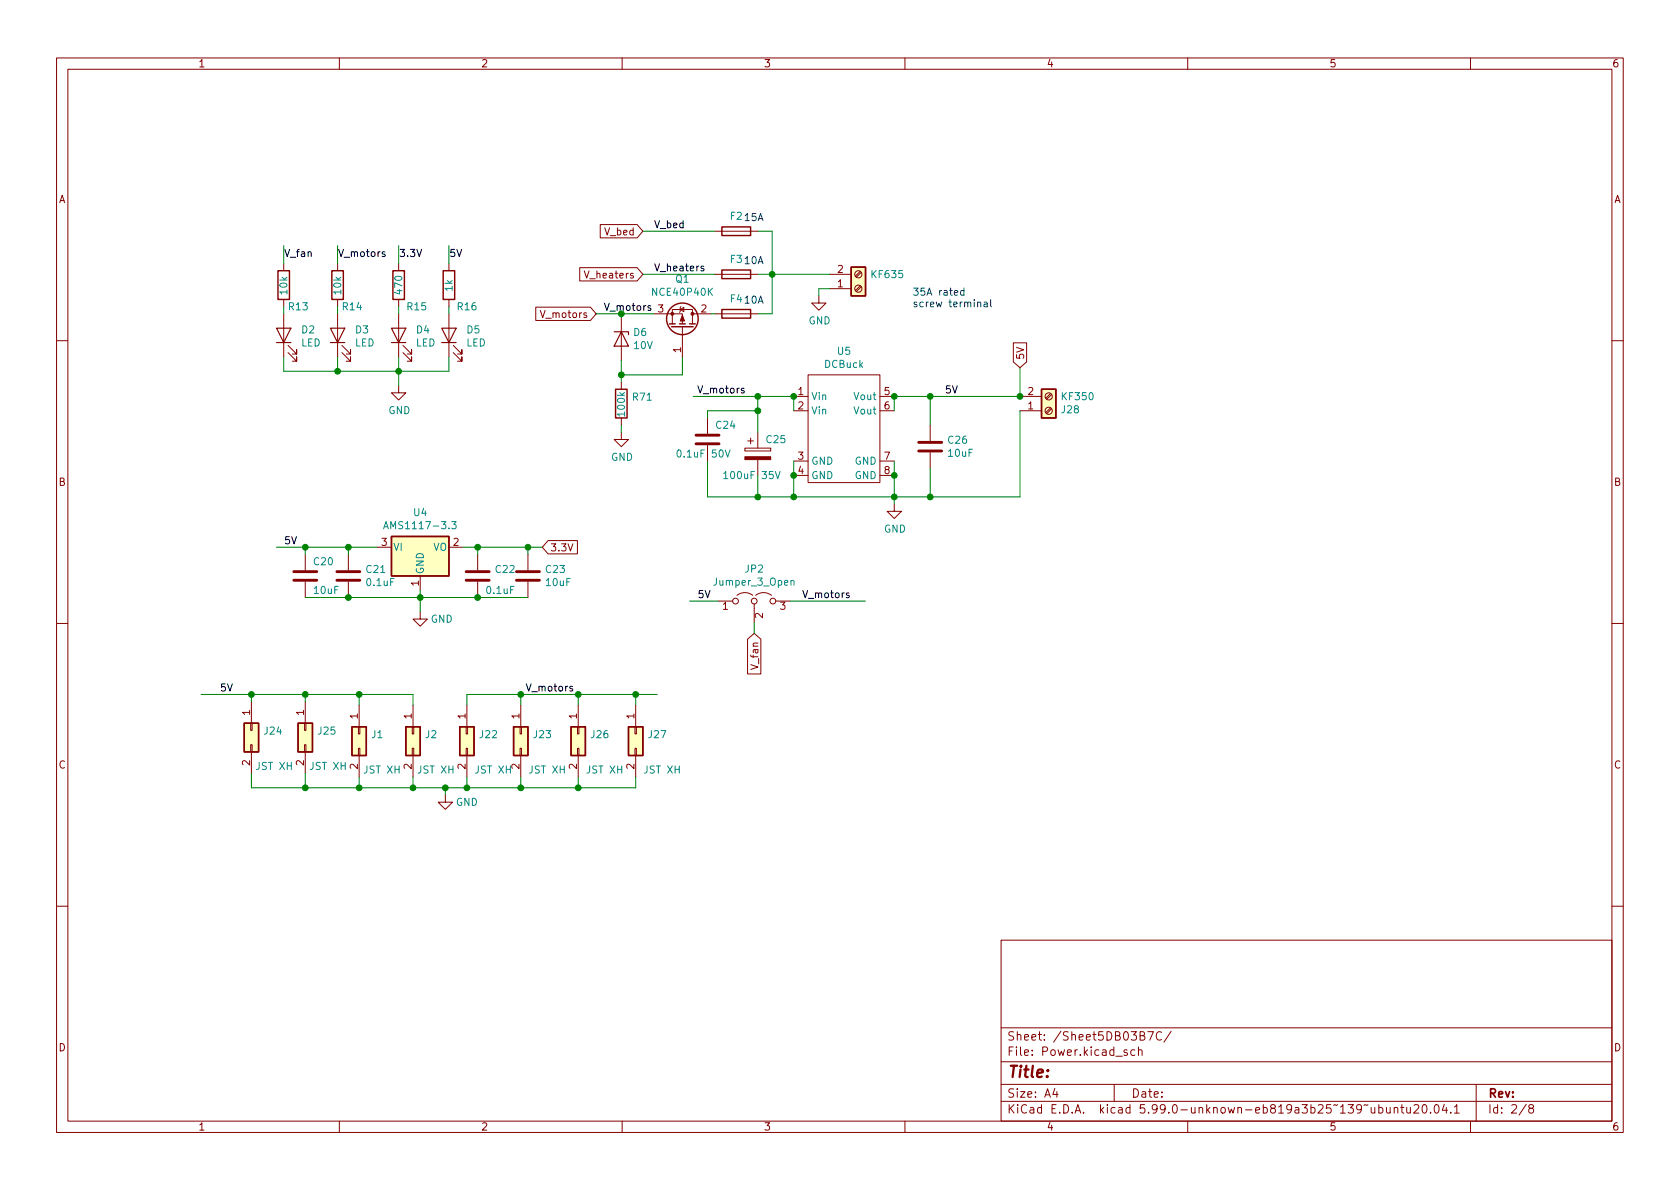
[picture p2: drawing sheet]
<svg xmlns="http://www.w3.org/2000/svg" width="297mm" height="210mm" viewBox="0 0 297 210" stroke-linecap="round" stroke-linejoin="round" font-family="sans-serif">
<g fill="none" stroke="#840000" stroke-width=".18">
<path d="M10 10.2h277v190.1h-277zM12 12.2h273v186.1h-273zM60 10.2v2M110 10.2v2M160 10.2v2M210 10.2v2M260 10.2v2M106.1 39.7h6.5l1.1 1.2-1.1 1.2h-6.5zM50.2 46.6v1.3M50.2 53v1.2M50.2 55.5v7.6M59.7 46.6v1.3"/>
<path d="M59.7 53v1.2M59.7 55.5v7.6M70.5 46.6v1.3M70.5 53v1.2M70.5 55.5v7.6M79.4 46.6v1.3M79.4 53v1.2M79.4 55.5v7.6M94.7 54.3h9.7l1 1.2-1 1.2h-9.7zM102.5 47.3h10.1l1.1 1.2-1.1 1.2h-10.1zM109.9 56.1v7.6M115.6 55.5h5v1.8"/>
<path d="M118.9 57.3v-2.6h3.5v2.6M120.3 54.7l.6-.3v.7zM120.4 54.2l-.1 .2v.7l-.2 .1M120.6 57.8v5.3M122.4 55.5h3.3M126.4 55.5h7.6M126.4 48.5h7.6M126.4 40.9h7.6M144.8 52.3v1.3h1.2l-1.2 1.3-1.3-1.3h1.3M146.7 48.5h3.8M146.7 51h3.8M152.1 48l-.9 .8"/>
<path d="M152.1 50.5l-.9 .9M152.3 48.2l-.9 .8M152.3 50.7l-.9 .9M10 60.2h2M50.9 62.4l1.6 1.5v-.8v.8h-.8M50.9 61.1l1.6 1.5v-.8v.8h-.8M60.5 62.4l1.5 1.5v-.8v.8h-.8M60.5 61.1l1.5 1.5v-.8v.8h-.8M70.5 68.2v1.3h1.3l-1.3 1.2-1.3-1.2h1.3M71.2 62.4l1.6 1.5v-.8v.8h-.8M71.2 61.1l1.6 1.5v-.8v.8h-.8M80.1 62.4l1.6 1.5v-.8v.8h-.8"/>
<path d="M80.1 61.1l1.6 1.5v-.8v.8h-.8M109.9 76.4v1.3h1.2l-1.2 1.3-1.3-1.3h1.3M109.9 67.6v1.2M109.9 73.9v1.3M125.1 73.9v2.8M125.1 78.7v2.8M131.7 79.2h4.6v.6h-4.6zM132.2 78h1M132.7 77.5v1M134 76.4v2.8M140.3 70.1h2.6M140.3 72.6h2.6"/>
<path d="M142.9 66.3h12.7v19h-12.7zM155.6 70.1h2.5M155.6 72.6h2.5M164.5 75.2v2.8M179.2 60.6h2.3v3.4l-1.2 1-1.1-1zM180.3 70.1h3.8M180.3 72.6h3.8M185.8 69.6l-.9 .8M185.8 72.1l-.9 .9M185.9 69.8l-.8 .8M185.9 72.3l-.8 .8M285 60.2h2"/>
<path d="M54 98v2.8M61.6 98v2.8M66.7 96.8h2.5M79.4 96.8h2.5M84.5 98v2.8M93.3 98v2.8M96.9 95.6h5.2v2.3h-5.2l-1-1.1zM134 81.3v2.8M140.3 81.5h2.6M140.3 84.1h2.6M155.6 81.5h2.5M155.6 84.1h2.5"/>
<path d="M158.1 89.1v1.3h1.3l-1.3 1.3-1.3-1.3h1.3M164.5 80v2.8M10 110.2h2M54 102.9v2.8M61.6 102.9v2.8M74.3 108.2v1.3h1.3l-1.3 1.2-1.3-1.2h1.3M74.3 101.8v2.6M84.5 102.9v2.8M93.3 102.9v2.8M127 106.3h2.5M130.3 105.3a2.26 2.26 0 0 1 2.8 0M132.2 113l1.1-1 1.2 1v6.2h-2.3z"/>
<path d="M133.3 106.8v3.3M133.6 105.3a2.26 2.26 0 0 1 2.8 0M137.2 106.3h2.5M285 110.2h2M44.3 127.9h.3v1.3h-.3zM44.3 131.7h.3v1.3h-.3zM44.4 124.1v3.8M44.4 133v3.8M53.8 127.9h.3v1.3h-.3zM53.8 131.7h.3v1.3h-.3zM54 124.1v3.8M54 133v3.8"/>
<path d="M63.4 128.5h.2v1.3h-.2zM63.4 132.3h.2v1.3h-.2zM63.5 124.7v3.8M63.5 133.6v3.8M72.9 128.5h.3v1.3h-.3zM72.9 132.3h.3v1.3h-.3zM73 124.7v3.8M73 133.6v3.8M82.4 128.5h.3v1.3h-.3zM82.4 132.3h.3v1.3h-.3zM82.5 124.7v3.8M82.5 133.6v3.8"/>
<path d="M91.9 128.5h.3v1.3h-.3zM91.9 132.3h.3v1.3h-.3zM92.1 124.7v3.8M92.1 133.6v3.8M102.1 128.5h.3v1.3h-.3zM102.1 132.3h.3v1.3h-.3zM102.2 124.7v3.8M102.2 133.6v3.8M112.3 128.5h.2v1.3h-.2zM112.3 132.3h.2v1.3h-.2zM112.4 124.7v3.8M112.4 133.6v3.8"/>
<path d="M78.7 140.6v1.3h1.3l-1.3 1.2-1.2-1.2h1.2M10 160.2h2M177 166.3h108v32h-108zM285 160.2h2M60 198.3v2M110 198.3v2M160 198.3v2M177 194.8h108M177 191.8h108M177 187.8h108M177 181.8h108M186.5 192.5l-.4 1h1"/>
<path d="M186.9 193v1M197 191.8v3M199.3 185.7l-.4-.1-.2 .2 .1 .3 .5 .1v.4h-.6M200.6 185.7l-.4-.1-.3 .3v.4l.2 .3h.5M201.3 185.8l.2-.2 .4 .1v.9M201.3 185.1v1.5M202.9 182.4h1l-.6 1.5M205.4 182.6a.6 .6 0 0 0-.8 0 .6 .6 0 0 0-.2 .7 .56 .56 0 0 0 .3 .6 .56 .56 0 0 0 .7-.1M207.1 182.4l-1.3 1.9M210 198.3v2M243.8 195.9l.4-.1 .3 .3v.4l-.1 .3h-.6M243.8 195.3v1.5"/>
<path d="M245.1 195.8l.1 1h.4l.2-.1M245.8 195.8v1M246.5 196l.2-.2 .4 .1v.9M246.5 195.8v1M247.6 195.8h.6M247.9 195.3v1.3l.3 .2M248.7 195.8l.1 1h.3l.3-.1M249.4 195.8v1M250 195.5l.6-.2 .2 .2 .1 .3-1 1h1M251.6 195.4l.2-.1a.81 .81 0 0 1 .6 .7 .81 .81 0 0 1-.3 .8h-.2a.81 .81 0 0 1-.5-.6 .81 .81 0 0 1 .2-.8zM252.9 196.7v.1M253.8 195.4l.1-.1a.81 .81 0 0 1 .6 .7 .81 .81 0 0 1-.3 .8h-.1a.81 .81 0 0 1-.6-.6 .81 .81 0 0 1 .3-.8z"/>
<path d="M255.4 195.3l-.4 1h.9M255.7 195.8v1M256.5 196.7v.1M257.1 195.8l.5-.5v1.5M257.1 196.8h.9M260 198.3v2M261 191.8v6.5M269.9 195.3l-1.3 1.9M270.6 196l-.3-.3 .1-.2 .2-.2 .4 .1 .2 .2-.1 .2-.7 .2-.1 .3v.2l.3 .3h.4l.2-.3-.1-.4-.2-.1"/>
<circle cx="151.8" cy="51" r=".63"/>
<circle cx="151.8" cy="48.5" r=".63"/>
<circle cx="185.4" cy="70.1" r=".63"/>
<circle cx="185.4" cy="72.6" r=".63"/>
<circle cx="130" cy="106.3" r=".51"/>
<circle cx="133.4" cy="106.3" r=".51"/>
<circle cx="136.7" cy="106.3" r=".51"/>
</g>
<path d="M48.9 58h2.5l-1.2 2.6zM58.4 58h2.6l-1.3 2.6zM69.2 58h2.6l-1.3 2.6zM78.1 58h2.5l-1.2 2.6zM108.6 58.7h2.5v.5M109.9 58.7l1.2 2.5h-2.5zM48.9 60.6h2.5M58.4 60.6h2.6M69.2 60.6h2.6M78.1 60.6h2.5" fill="none" stroke="#840000" stroke-width=".2"/>
<g fill="none" stroke="#840000" stroke-width=".25">
<path d="M49.1 47.9h2.1v5.1h-2.1zM58.7 47.9h2v5.1h-2zM69.5 47.9h2v5.1h-2zM78.4 47.9h2v5.1h-2zM118.4 57.3h1M118.7 57.8h3.9M120.1 57.3h1.1M121.9 57.3h1M127.6 54.7h5.1v1.6h-5.1zM127.6 47.7h5.1v1.6h-5.1zM127.6 40.1h5.1v1.6h-5.1zM150.5 47.2h2.5v5.1h-2.5z"/>
<path d="M108.8 68.8h2.1v5.1h-2.1zM184.1 68.8h2.6v5.1h-2.6zM69.2 94.9h10.2v6.9h-10.2zM43.2 127.9h2.5v5.1h-2.5zM52.7 127.9h2.5v5.1h-2.5zM62.2 128.5h2.6v5.1h-2.6zM71.8 128.5h2.5v5.1h-2.5zM81.3 128.5h2.5v5.1h-2.5zM90.8 128.5h2.5v5.1h-2.5zM101 128.5h2.5v5.1h-2.5zM111.1 128.5h2.6v5.1h-2.6z"/>
<circle cx="120.6" cy="56.4" r="2.79"/>
</g>
<g fill="#ffffc2" stroke="#ffffc2" stroke-width=".18">
<path d="M52.7 127.9h2.5v5.1h-2.5z"/>
<path d="M43.2 127.9h2.5v5.1h-2.5z"/>
<path d="M62.2 128.5h2.6v5.1h-2.6z"/>
<path d="M71.8 128.5h2.5v5.1h-2.5z"/>
<path d="M69.2 94.9h10.2v6.9h-10.2z"/>
<path d="M81.3 128.5h2.5v5.1h-2.5z"/>
<path d="M150.5 47.2h2.5v5.1h-2.5z"/>
<path d="M90.8 128.5h2.5v5.1h-2.5z"/>
<path d="M184.1 68.8h2.6v5.1h-2.6z"/>
<path d="M111.1 128.5h2.6v5.1h-2.6z"/>
<path d="M101 128.5h2.5v5.1h-2.5z"/>
</g>
<path d="M123.1 78.5h4M123.1 77h4M162.4 79.8h4.1M162.4 78.2h4.1M51.9 102.6h4.1M51.9 101.1h4.1M59.6 102.6h4M59.6 101.1h4M82.4 102.6h4.1M82.4 101.1h4.1M91.3 102.6h4.1M91.3 101.1h4.1" fill="none" stroke="#840000" stroke-width=".51"/>
<g fill="#840000" stroke="#840000" stroke-width=".18">
<path d="M120.6 55.7l.4 1.1h-.7z"/>
<path d="M131.7 80.8h4.6v.5h-4.6z"/>
<circle cx="118.9" cy="55.5" r=".25"/>
<circle cx="122.4" cy="55.5" r=".25"/>
</g>
<path d="M128.2 79.6l.5 1.2 .4-1.2M67.8 93.5l.4-1.3 .5 1.3M67.9 93.1h.6M79.9 92.2h.7l-.4 .5 .4 .1v.6l-.2 .1-.5-.1M128 83.7l.3-.3v1.2M128 84.6h.7M137.1 83.4l.4 1.2 .4-1.2M139.9 102.8l.1-.2 .3 .1 .1 .8" fill="none" stroke="#008484" stroke-width=".18"/>
<path d="M68.1 44.6l-.4-.1-.1 .2v.2l.5 .1v.3h-.5M115 54.1l-.3-.1-.1 .2v.2l.4 .1v.3h-.4M124.4 47.1h-.3l-.2 .1 .1 .2 .4 .1v.3h-.5M131.6 68.7h-.4l-.1 .1v.2l.5 .1v.3h-.5" fill="none" stroke="#000" stroke-width=".18"/>
<path d="M170.4 51.4h-.3l-.3 .2 .2 .6h.4M170.4 50.9v1.3M172.9 53.5l.1-.1 .3 .1 .1 .8M174 53.5h.5l.1 .8M174.6 53.7l-.5 .1-.2 .2 .2 .3 .5-.1M175.2 53v1.1l.1 .2" fill="none" stroke="#0000c2" stroke-width=".18"/>
<g fill="none" stroke="#008400" stroke-width=".18">
<path d="M50.2 43.4v3.2M50.2 54.2v1.3M59.7 43.4v3.2M59.7 54.2v1.3M70.5 43.4v3.2M70.5 54.2v1.3M79.4 43.4v3.2M79.4 54.2v1.3M105.4 55.5h10.2M109.9 55.5v.6M113.7 48.5h12.7M113.7 40.9h12.7"/>
<path d="M125.7 55.5h.7M134 40.9h2.5v14.6h-2.5M134 48.5h12.7M146.7 51h-1.9v1.3M50.2 63.1v2.6h29.2v-2.6M59.7 63.1v2.6M70.5 63.1v5.1M109.9 63.7v3.9M109.9 75.2v1.2M120.6 63.1v3.2h-10.7M122.6 70.1h17.7v2.5M134 72.6h-8.9v1.3"/>
<path d="M134 70.1v6.3M164.5 70.1v5.1M180.3 72.6v15.3h-55.2v-6.4M180.3 65v5.1h-22.2v2.5M48.9 96.8h17.8M54 96.8v1.2M61.6 96.8v1.2M81.9 96.8h14M84.5 96.8v1.2M93.3 96.8v1.2M134 84.1v3.8M140.3 81.5v6.4"/>
<path d="M158.1 81.5v7.6M164.5 82.8v5.1M54 105.7h39.3M74.3 104.4v3.8M121.9 106.3h5.1M133.3 110.1v1.9M139.7 106.3h13.3M35.6 122.8h37.4v1.9M44.4 136.8v2.5h68v-1.9M44.4 122.8v1.3M54 122.8v1.3M54 136.8v2.5"/>
<path d="M63.5 122.8v1.9M63.5 137.4v1.9M73 137.4v1.9M78.7 139.3v1.3M82.5 137.4v1.9M92.1 122.8v1.9M92.1 137.4v1.9M102.2 122.8v1.9M102.2 137.4v1.9M112.4 122.8v1.9M116.2 122.8h-33.7v1.9"/>
</g>
<g fill="#008400" stroke="#008400" stroke-width=".18">
<circle cx="73" cy="139.3" r=".51"/>
<circle cx="78.7" cy="139.3" r=".51"/>
<circle cx="82.6" cy="139.3" r=".51"/>
<circle cx="92.1" cy="122.8" r=".51"/>
<circle cx="92.1" cy="139.3" r=".51"/>
<circle cx="102.2" cy="139.3" r=".51"/>
<circle cx="102.2" cy="122.8" r=".51"/>
<circle cx="112.4" cy="122.8" r=".51"/>
<circle cx="54" cy="139.3" r=".51"/>
<circle cx="63.5" cy="139.3" r=".51"/>
<circle cx="54" cy="122.8" r=".51"/>
<circle cx="63.5" cy="122.8" r=".51"/>
<circle cx="44.5" cy="122.8" r=".51"/>
<circle cx="54" cy="96.8" r=".51"/>
<circle cx="61.6" cy="96.8" r=".51"/>
<circle cx="74.3" cy="105.7" r=".51"/>
<circle cx="84.5" cy="105.7" r=".51"/>
<circle cx="61.6" cy="105.7" r=".51"/>
<circle cx="84.5" cy="96.8" r=".51"/>
<circle cx="93.3" cy="96.8" r=".51"/>
<circle cx="134" cy="72.6" r=".51"/>
<circle cx="158.1" cy="87.9" r=".51"/>
<circle cx="164.5" cy="87.9" r=".51"/>
<circle cx="134" cy="87.9" r=".51"/>
<circle cx="140.3" cy="84.1" r=".51"/>
<circle cx="140.3" cy="87.9" r=".51"/>
<circle cx="164.5" cy="70.1" r=".51"/>
<circle cx="180.3" cy="70.1" r=".51"/>
<circle cx="158.1" cy="84.1" r=".51"/>
<circle cx="158.1" cy="70.1" r=".51"/>
<circle cx="140.3" cy="70.1" r=".51"/>
<circle cx="134" cy="70.1" r=".51"/>
<circle cx="109.9" cy="66.3" r=".51"/>
<circle cx="109.9" cy="55.5" r=".51"/>
<circle cx="136.5" cy="48.5" r=".51"/>
<circle cx="59.7" cy="65.7" r=".51"/>
<circle cx="70.5" cy="65.7" r=".51"/>
</g>
<text font-size="2.8" fill="#840000" x="178" y="190.6">Title:</text>
<g font-size="2.1" fill="#840000">
<text x="178" y="184">Sheet: /Sheet5DB03B7C/</text>
<text x="178" y="186.7">File: Power.kicad_sch</text>
<text x="178" y="196.9">KiCad E.D.A. kicad 5.99.0-unknown-eb819a3b25~139~ubuntu20.04.1</text>
<text x="178" y="194.1">Size: A4</text>
<text x="200" y="194.1">Date:</text>
<text x="263" y="194.1">Rev:</text>
<text x="263" y="196.9">Id: 2/8</text>
</g>
<g font-size="1.8" fill="#840000">
<text x="35" y="11.9">1</text>
<text x="85" y="11.9">2</text>
<text x="135" y="11.9">3</text>
<text x="185" y="11.9">4</text>
<text x="235" y="11.9">5</text>
<text x="285" y="11.9">6</text>
<text x="10.3" y="35.9">A</text>
<text x="285.3" y="35.9">A</text>
<text x="107" y="41.6">V_bed</text>
<text x="103.9" y="49.2">V_heaters</text>
<text x="148.1" y="50.8">1</text>
<text x="148.1" y="48.3">2</text>
<text x="95.9" y="56.2">V_motors</text>
<text x="116.3" y="55.2">3</text>
<text x="124" y="55.2">2</text>
<text x="120.4" y="62.3" transform="rotate(-90 120.4 62.3)">1</text>
<text x="181.1" y="63.7" transform="rotate(-90 181.1 63.7)">5V</text>
<text x="141.1" y="69.8">1</text>
<text x="156.4" y="69.8">5</text>
<text x="181.8" y="69.8">2</text>
<text x="141.1" y="72.4">2</text>
<text x="156.4" y="72.4">6</text>
<text x="181.8" y="72.4">1</text>
<text x="141.1" y="81.3">3</text>
<text x="141.1" y="83.8">4</text>
<text x="156.4" y="81.3">7</text>
<text x="156.4" y="83.8">8</text>
<text x="10.3" y="85.9">B</text>
<text x="285.3" y="85.9">B</text>
<text x="67.5" y="96.5">3</text>
<text x="80.2" y="96.5">2</text>
<text x="97.2" y="97.5">3.3V</text>
<text x="74" y="103.6" transform="rotate(-90 74 103.6)">1</text>
<text x="127.8" y="107.8">1</text>
<text x="137.9" y="107.8">3</text>
<text x="134.9" y="109.3" transform="rotate(-90 134.9 109.3)">2</text>
<text x="134.1" y="118.2" transform="rotate(-90 134.1 118.2)">V_fan</text>
<text x="44.2" y="126.5" transform="rotate(-90 44.2 126.5)">1</text>
<text x="53.7" y="126.5" transform="rotate(-90 53.7 126.5)">1</text>
<text x="63.2" y="127.1" transform="rotate(-90 63.2 127.1)">1</text>
<text x="72.8" y="127.1" transform="rotate(-90 72.8 127.1)">1</text>
<text x="82.3" y="127.1" transform="rotate(-90 82.3 127.1)">1</text>
<text x="91.8" y="127.1" transform="rotate(-90 91.8 127.1)">1</text>
<text x="102" y="127.1" transform="rotate(-90 102 127.1)">1</text>
<text x="112.1" y="127.1" transform="rotate(-90 112.1 127.1)">1</text>
<text x="10.3" y="135.9">C</text>
<text x="44.2" y="135.4" transform="rotate(-90 44.2 135.4)">2</text>
<text x="53.7" y="135.4" transform="rotate(-90 53.7 135.4)">2</text>
<text x="63.2" y="136" transform="rotate(-90 63.2 136)">2</text>
<text x="72.8" y="136" transform="rotate(-90 72.8 136)">2</text>
<text x="82.3" y="136" transform="rotate(-90 82.3 136)">2</text>
<text x="91.8" y="136" transform="rotate(-90 91.8 136)">2</text>
<text x="102" y="136" transform="rotate(-90 102 136)">2</text>
<text x="112.1" y="136" transform="rotate(-90 112.1 136)">2</text>
<text x="285.3" y="135.9">C</text>
<text x="10.3" y="185.9">D</text>
<text x="285.3" y="185.9">D</text>
<text x="35" y="199.9">1</text>
<text x="85" y="199.9">2</text>
<text x="135" y="199.9">3</text>
<text x="185" y="199.9">4</text>
<text x="235" y="199.9">5</text>
<text x="285" y="199.9">6</text>
</g>
<g font-size="1.8">
<text x="115.6" y="40.3">V_bed</text>
<text x="50.2" y="45.4">V_fan</text>
<text x="59.7" y="45.4">V_motors</text>
<text x="70.5" y="45.4">3.3V</text>
<text x="79.4" y="45.4">5V</text>
<text x="115.6" y="48">V_heaters</text>
<text x="106.7" y="55">V_motors</text>
<text x="123.2" y="69.6">V_motors</text>
<text x="167" y="69.6">5V</text>
<text x="50.2" y="96.2">5V</text>
<text x="123.6" y="105.8">5V</text>
<text x="142.3" y="105.8">V_motors</text>
<text x="39.1" y="122.3">5V</text>
<text x="93.4" y="122.3">V_motors</text>
</g>
<g font-size="1.8" fill="#0000c2">
<text x="129.1" y="38.9">F215A</text>
<text x="129.1" y="46.5">F310A</text>
<text x="129.1" y="53.5">F410A</text>
<text x="161.3" y="52.3">35A rated</text>
<text x="161.3" y="54.3">screw terminal</text>
</g>
<g font-size="1.8" fill="#008484">
<text x="50.8" y="52" transform="rotate(-90 50.8 52)">10k</text>
<text x="60.3" y="52" transform="rotate(-90 60.3 52)">10k</text>
<text x="71.1" y="51.9" transform="rotate(-90 71.1 51.9)">470</text>
<text x="80" y="51.5" transform="rotate(-90 80 51.5)">1k</text>
<text x="115.6" y="52.3">NCE40P40K</text>
<text x="119.5" y="50">Q1</text>
<text x="154.2" y="49.2">KF635</text>
<text x="51.1" y="54.9">R13</text>
<text x="53.4" y="58.9">D2</text>
<text x="60.6" y="54.9">R14</text>
<text x="62.9" y="58.9">D3</text>
<text x="72.1" y="54.9">R15</text>
<text x="73.6" y="58.9">D4</text>
<text x="80.9" y="54.9">R16</text>
<text x="82.6" y="58.9">D5</text>
<text x="112.1" y="59.4">D6</text>
<text x="142.9" y="57.3">GND</text>
<text x="53.2" y="61.3">LED</text>
<text x="62.7" y="61.3">LED</text>
<text x="73.5" y="61.3">LED</text>
<text x="82.4" y="61.3">LED</text>
<text x="112.1" y="61.7">10V</text>
<text x="145.8" y="65">DCBuck</text>
<text x="148.1" y="62.7">U5</text>
<text x="111.9" y="70.8">R71</text>
<text x="143.4" y="70.7">Vin</text>
<text x="151.1" y="70.7">Vout</text>
<text x="187.9" y="70.8">KF350</text>
<text x="68.6" y="73.2">GND</text>
<text x="110.5" y="73.5" transform="rotate(-90 110.5 73.5)">100k</text>
<text x="126.7" y="75.8">C24</text>
<text x="143.4" y="73.3">Vin</text>
<text x="151.1" y="73.3">Vout</text>
<text x="187.7" y="73.1">J28</text>
<text x="108" y="81.5">GND</text>
<text x="120.2" y="80.9">0.1uF 50V</text>
<text x="135.6" y="78.4">C25</text>
<text x="143.4" y="82.2">GND</text>
<text x="151.1" y="82.2">GND</text>
<text x="167.7" y="78.5">C26</text>
<text x="167.7" y="80.8">10uF</text>
<text x="128.5" y="84.7">100uF 35V</text>
<text x="143.4" y="84.7">GND</text>
<text x="151.1" y="84.7">GND</text>
<text x="68.8" y="93.6">AMS1117-3.3</text>
<text x="73.2" y="91.3">U4</text>
<text x="156.3" y="94.2">GND</text>
<text x="55.5" y="99.9">C20</text>
<text x="64.8" y="101.3">C21</text>
<text x="69.5" y="97.4">VI</text>
<text x="74.9" y="101.6" transform="rotate(-90 74.9 101.6)">GND</text>
<text x="76.6" y="97.4">VO</text>
<text x="87.7" y="101.3">C22</text>
<text x="96.6" y="101.3">C23</text>
<text x="131.8" y="101.2">JP2</text>
<text x="55.6" y="105">10uF</text>
<text x="64.9" y="103.6">0.1uF</text>
<text x="86.1" y="105">0.1uF</text>
<text x="96.6" y="103.6">10uF</text>
<text x="126.4" y="103.6">Jumper_3_Open</text>
<text x="76.1" y="110.1">GND</text>
<text x="46.8" y="129.9">J24</text>
<text x="56.3" y="129.9">J25</text>
<text x="65.7" y="130.5">J1</text>
<text x="75.2" y="130.5">J2</text>
<text x="84.9" y="130.5">J22</text>
<text x="94.4" y="130.5">J23</text>
<text x="104.6" y="130.5">J26</text>
<text x="114.7" y="130.5">J27</text>
<text x="45.4" y="136.1">JST XH</text>
<text x="54.9" y="136.1">JST XH</text>
<text x="64.4" y="136.8">JST XH</text>
<text x="74" y="136.8">JST XH</text>
<text x="84.1" y="136.8">JST XH</text>
<text x="93.7" y="136.8">JST XH</text>
<text x="103.8" y="136.8">JST XH</text>
<text x="114" y="136.8">JST XH</text>
<text x="80.6" y="142.5">GND</text>
</g>
</svg>
